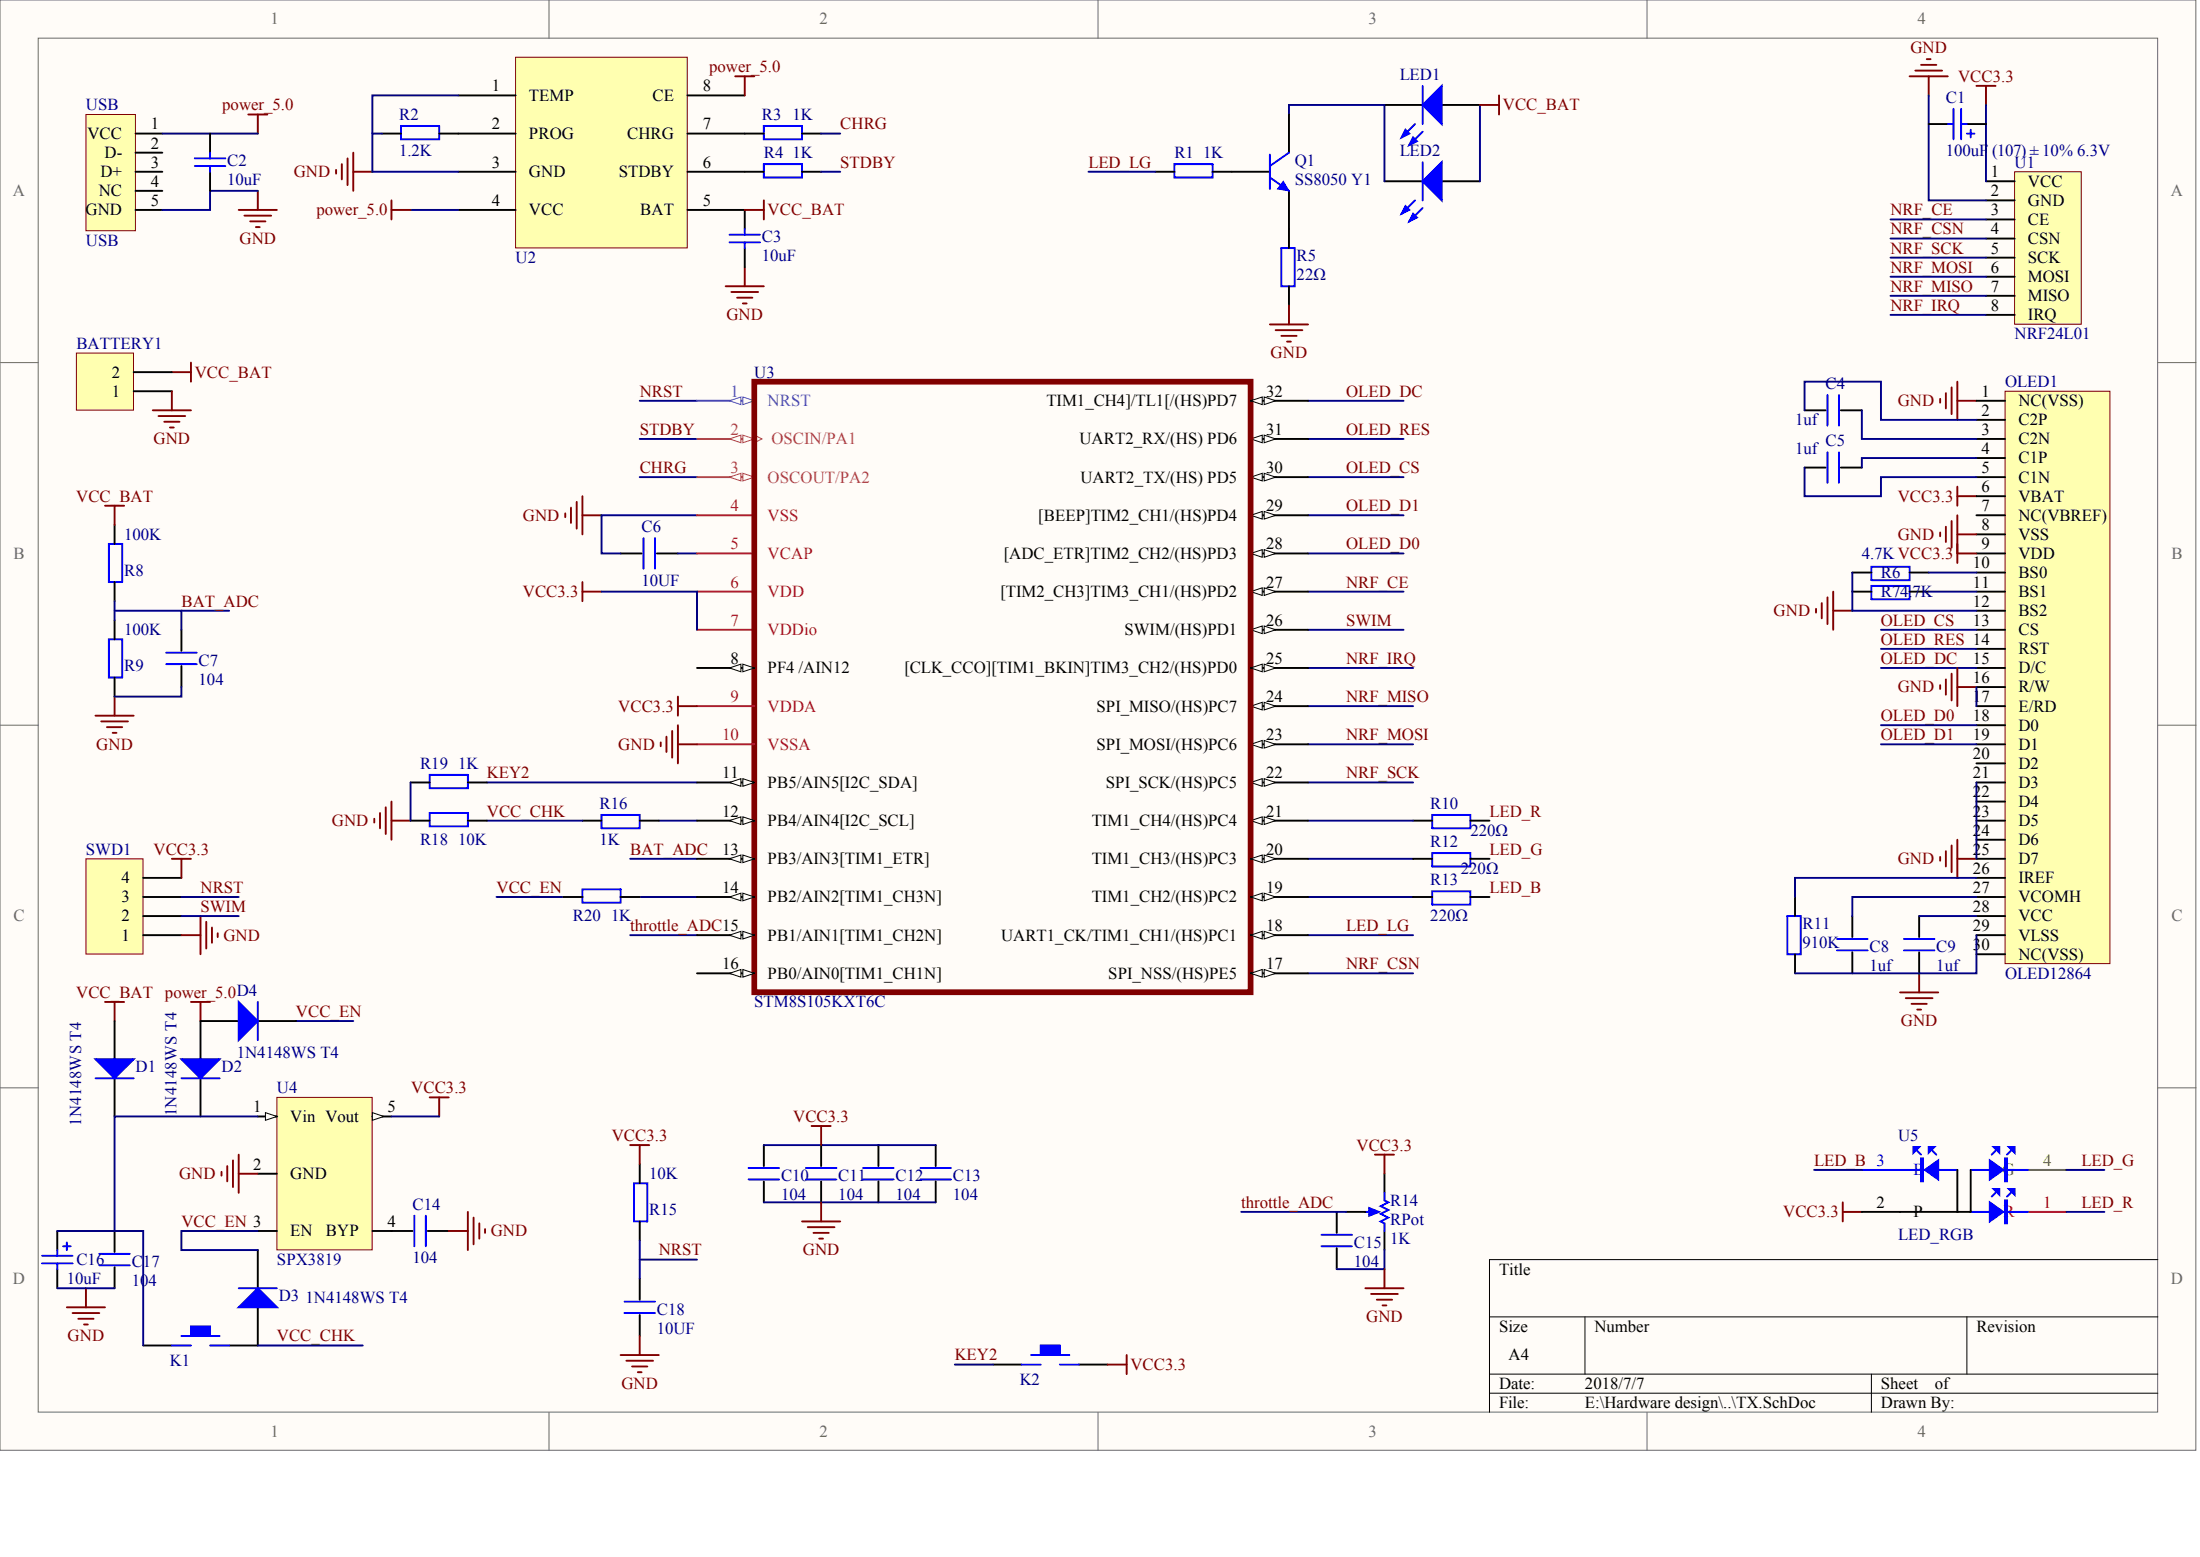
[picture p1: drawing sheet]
<svg xmlns="http://www.w3.org/2000/svg" width="840mm" height="594mm" viewBox="0 0 840 594" stroke-linecap="round" stroke-linejoin="round" font-family="sans-serif">
<g fill="#fffcf8" stroke="#696969" stroke-width=".38">
<path d="M0 0h838v553.4h-838z"/>
<path d="M14.6 14.6h808.8v524.2h-808.8z"/>
</g>
<path d="M209.5 0v14.6M419 0v14.6M628.6 0v14.6M0 138.4h14.6M823.5 138.4h14.6M0 276.7h14.6M823.5 276.7h14.6M0 415.1h14.6M823.5 415.1h14.6M209.5 538.9v14.5M419 538.9v14.5M628.6 538.9v14.5" fill="none" stroke="#696969" stroke-width=".38"/>
<path d="M823.5 480.6h-255.1v58.3M568.4 502.5h255.1M604.9 502.5v21.8M750.6 502.5v21.8M568.4 524.3h255.1M568.4 531.6h255.1M714.2 524.3v14.6" fill="none" stroke="#000" stroke-width=".38"/>
<path d="M768.9 65.5h25.4v58.2h-25.4z" fill="#ffffb0" stroke="#800000" stroke-width=".38"/>
<g fill="none" stroke="#000" stroke-width=".73">
<path d="M757.9 69.2h11M757.9 76.5h11M757.9 83.7h11M757.9 91h11M757.9 98.3h11M757.9 105.6h11M757.9 112.9h11M757.9 120.1h11M236.9 211.2h8M250.7 211.2h8M244.1 444.2v7.3M244.1 466v7.3"/>
<path d="M244.1 487.9v8M244.1 501.7v8"/>
</g>
<path d="M245.6 205.3v11.7M250 205.3v11.7M242 451.5h5.1v14.5h-5.1zM238.3 496.6h11.7M238.3 501h11.7" fill="none" stroke="#00f" stroke-width=".73"/>
<path d="M244.1 152.9h21.9M266 196.6h-36.4v14.6h7.3M258.7 211.2h7.3M244.1 473.3v14.6M244.1 480.6h21.9" fill="none" stroke="#000080" stroke-width=".73"/>
<g fill="none" stroke="#800000" stroke-width=".73">
<path d="M215.7 195.9v1.4M217.9 193.7v5.8M220.1 191.5v10.2M222.3 189.3v14.6M222.3 196.6h7.3M222.3 222.1v7.3M222.3 225.7h7.3M240.5 436.9h7.3M244.1 436.9v7.3M236.9 517h14.5M239 519.2h10.2M244.1 509.7v7.3"/>
<path d="M241.2 521.4h5.9M243.4 523.6h1.5"/>
</g>
<path d="M32.8 327.7h21.8v36.3h-21.8z" fill="#ffffb0" stroke="#800000" stroke-width=".38"/>
<path d="M539.3 313.1h7.3M561.2 313.1h7.2M54.7 335h14.5M54.7 356.8h14.5M54.7 349.5h14.5M54.7 342.3h14.5" fill="none" stroke="#000" stroke-width=".73"/>
<path d="M65.6 327.7h7.3M69.2 327.7v7.3M69.2 356.8h7.3M76.5 349.5v14.6M78.7 351.7v10.2M80.9 353.9v5.8M83.1 356.1v1.4M703.3 458.8v7.2M703.3 462.4h7.3" fill="none" stroke="#800000" stroke-width=".73"/>
<path d="M499.2 240.3h36.5M69.2 342.3h21.9M69.2 349.5h21.9" fill="none" stroke="#000080" stroke-width=".73"/>
<path d="M546.6 310.9h14.6v5.1h-14.6z" fill="none" stroke="#00f" stroke-width=".73"/>
<path d="M105.7 418.7h36.3v58.2h-36.3z" fill="#ffffb0" stroke="#800000" stroke-width=".38"/>
<path d="M98.4 426h7.3" fill="none" stroke="#000" stroke-width=".73"/>
<path d="M101.3 424.5l4.4 1.5-4.4 1.4z" fill="#fffcf8" stroke="#000" stroke-width=".38"/>
<path d="M142.1 426h7.3M98.4 447.8h7.3M98.4 469.7h7.3M142.1 469.7h7.3" fill="none" stroke="#000" stroke-width=".73"/>
<path d="M142.1 424.5l4.4 1.5-4.4 1.4z" fill="#fffcf8" stroke="#000" stroke-width=".38"/>
<path d="M72.9 138.4v7.2M65.6 142h7.3" fill="none" stroke="#800000" stroke-width=".73"/>
<path d="M29.2 134.7h21.7v21.8h-21.7z" fill="#ffffb0" stroke="#800000" stroke-width=".38"/>
<g fill="none" stroke="#000" stroke-width=".73">
<path d="M51 149.3h14.6M51 142h14.6M43.7 200.3v7.2M43.7 222.1v7.3M43.7 236.7v7.2M43.7 258.5v7.3M69.2 240.3v8M69.2 254.1v8M528.4 447.8v7.3M510.1 462.4v8M510.1 476.2v8M513.8 462.4h7.3"/>
<path d="M528.4 469.7v7.3M54.7 513.4h10.9M87.5 513.4h10.9"/>
</g>
<g fill="none" stroke="#800000" stroke-width=".73">
<path d="M728.8 29.1h14.6M731 26.9h10.2M733.2 24.8h5.8M735.3 22.6h1.5M736.1 29.1v7.3M754.3 32.8h7.3M757.9 32.8v7.2M58.3 156.6h14.6M60.5 158.7h10.2M65.6 149.3v7.3M740.4 152.2v1.4M742.6 150v5.8"/>
<path d="M744.8 147.8v10.2M747 145.6v14.6M747 152.9h7.3M62.7 160.9h5.8M64.9 163.1h1.4M40.1 193h7.3M43.7 193v7.3M747 185.7v7.3M747 189.3h7.3M36.4 273.1h14.6M38.6 275.3h10.2M40.8 277.4h5.8"/>
<path d="M43 279.6h1.5M43.7 265.8v7.3M164 418.7h7.3M167.6 418.7v7.3M84.5 447.1v1.5M86.7 444.9v5.9M88.9 442.7v10.2M91.1 440.6v14.5M91.1 447.8h7.3M524.7 440.6h7.3M528.4 440.6v7.2M521.1 491.5h14.6"/>
<path d="M523.3 493.7h10.2M525.5 495.9h5.8M527.6 498.1h1.5M528.4 484.2v7.3"/>
</g>
<g fill="none" stroke="#000080" stroke-width=".73">
<path d="M736.1 36.4v40.1h21.8M757.9 40v29.2M721.5 83.7h36.4M721.5 91h36.4M721.5 98.3h36.4M721.5 105.6h36.4M721.5 112.9h36.4M721.5 120.1h36.4M499.2 152.9h36.5M499.2 167.5h36.5M499.2 182h36.5M499.2 196.6h36.5"/>
<path d="M499.2 211.2h36.5M43.7 233h25.5v7.3M43.7 229.4v7.3M69.2 233h18.3M69.2 262.1v3.7h-25.5M499.2 269.4h40.1M499.2 284h40.1M499.2 298.6h40.1M499.2 313.1h40.1M240.5 327.7h25.5M499.2 327.7h40.1M240.5 356.8h25.5"/>
<path d="M499.2 342.3h40.1M499.2 371.4h40.1M473.7 462.4h40.1M528.4 477v7.2h-18.3"/>
</g>
<path d="M41.5 207.5h5.1v14.6h-5.1zM41.5 243.9h5.1v14.6h-5.1zM63.4 253.4h11.7M63.4 249h11.7M528.4 455.1v2.9l1.4 .8-2.9 1.4 2.9 1.5-2.9 1.4 2.9 1.5-2.9 1.4 1.5 .8v2.9M504.3 475.5h11.7M504.3 471.1h11.7M521.1 462.4h3.6M65.6 513.4h7.3M69.2 509.7h14.6M72.9 509.7v-3.6h7.3v3.6M80.2 513.4h7.3" fill="none" stroke="#00f" stroke-width=".73"/>
<path d="M72.9 506.1h7.2v3.6h-7.2z" fill="#00f" stroke="#00f" stroke-width=".38"/>
<path d="M522.5 460.9l3.7 1.5-3.7 1.5z" fill="#00f" stroke="#00f" stroke-width=".73"/>
<path d="M196.8 21.8h65.5v72.8h-65.5z" fill="#ffffb0" stroke="#800000" stroke-width=".38"/>
<g fill="none" stroke="#000" stroke-width=".73">
<path d="M174.9 36.4h21.9M262.4 36.4h21.8M145.8 51h7.2M167.6 51h29.2M262.4 51h29.1M306.1 51h7.3M528.4 40h14.5M550.2 40h14.6M174.9 65.5h21.9M262.4 65.5h29.1M306.1 65.5h7.3M440.9 65.5h7.3"/>
<path d="M462.8 65.5h7.3M528.4 69.2h14.5M550.2 69.2h14.6M174.9 80.1h21.9M262.4 80.1h21.8M491.9 87.4v7.3M491.9 109.2v7.3M291.5 436.9v8M313.4 436.9v8M335.2 436.9v8M357.1 436.9v8M291.5 450.8v8"/>
<path d="M313.4 450.8v8M335.2 450.8v8M357.1 450.8v8M43.7 469.7v8M149.4 469.7h8M163.2 469.7h8.1M43.7 483.5v8M379 520.7h10.9M411.8 520.7h10.9"/>
</g>
<g fill="none" stroke="#00f" stroke-width=".73">
<path d="M542.9 32.8v14.5M153 48.1h14.6v5.1h-14.6zM291.5 48.1h14.6v5.1h-14.6zM540 47.3l-5.1 5.1M542.9 50.2l-5.1 5.1M291.5 62.6h14.6v5.1h-14.6zM448.2 62.6h14.6v5.1h-14.6zM540 76.5l-5.1 5.1M542.9 61.9v14.6M542.9 79.4l-5.1 5.1M489 94.7h5.1v14.5h-5.1zM285.7 450h11.6"/>
<path d="M285.7 445.7h11.6M307.5 450h11.7M307.5 445.7h11.7M329.4 450h11.7M329.4 445.7h11.7M351.3 450h11.6M351.3 445.7h11.6M37.9 478.4h11.7M158.1 463.9v11.6M162.5 463.9v11.6M37.9 482.8h11.7M393.5 517h14.6"/>
<path d="M397.2 517v-3.6h7.3v3.6M389.9 520.7h7.3M404.5 520.7h7.3"/>
</g>
<g fill="none" stroke="#000080" stroke-width=".73">
<path d="M174.9 36.4h-32.8v14.6M145.8 51h-3.7v14.5h32.8M313.4 51h7.3M491.9 43.7v-3.7h36.5v29.2M564.8 40v29.2M313.4 65.5h7.3M415.4 65.5h25.5M156.7 80.1h18.2M244.1 167.5h21.9M244.1 182h21.9M499.2 225.7h36.5M499.2 254.9h40.1"/>
<path d="M185.8 298.6h80.2M251.4 313.1h14.6M499.2 356.8h40.1M149.4 426h18.2M291.5 436.9h65.6M291.5 458.8h65.6M364.4 520.7h14.6"/>
</g>
<g fill="none" stroke="#800000" stroke-width=".73">
<path d="M280.6 29.1h7.3M284.2 29.1v7.3M572.1 36.4v7.3M94.7 43.7h7.3M98.4 43.7v7.3M134.8 58.3v14.5M564.8 40h7.3M98.4 72.8v7.3M128.3 64.8v1.5M130.5 62.6v5.8M132.6 60.4v10.2M134.8 65.5h7.3"/>
<path d="M149.4 76.5v7.2M91.1 80.1h14.6M93.3 82.3h10.2M95.5 84.5h5.8M97.7 86.7h1.4M149.4 80.1h7.3M276.9 109.2h14.6M279.1 111.4h10.2M281.3 113.6h5.8M283.5 115.8h1.5M284.2 101.9v7.3M491.9 116.5v7.3"/>
<path d="M484.6 123.8h14.6M486.8 126h10.2M489 128.2h5.8M491.2 130.3h1.5M309.7 429.6h7.3M313.4 429.6v7.3M313.4 458.8v7.2M171.3 469.7h7.3M178.6 462.4v14.6M180.7 464.6v10.2M182.9 466.8v5.8M185.1 469v1.4"/>
<path d="M306.1 466h14.6M308.3 468.2h10.2M310.5 470.4h5.8M312.6 472.6h1.5M25.5 498.8h14.6M32.8 491.5v7.3M27.7 501h10.2M29.9 503.2h5.8M32.1 505.4h1.4"/>
</g>
<path d="M397.2 513.4h7.2v3.5h-7.2z" fill="#00f" stroke="#00f" stroke-width=".38"/>
<g fill="#00f" stroke="#00f" stroke-width=".73">
<path d="M542.9 40l7.3-7.2v14.5z"/>
<path d="M536.4 49.5l1.4 1.5-2.9 1.4z"/>
<path d="M539.3 52.4l1.5 1.5-3 1.4z"/>
<path d="M542.9 69.2l7.3-7.3v14.6z"/>
<path d="M536.4 78.6l1.4 1.5-2.9 1.5z"/>
<path d="M539.3 81.6l1.5 1.4-3 1.5z"/>
</g>
<path d="M765.2 149.3h40v218.4h-40z" fill="#ffffb0" stroke="#800000" stroke-width=".38"/>
<g fill="none" stroke="#000" stroke-width=".73">
<path d="M688.7 156.6h8M702.5 156.6h8.1M754.3 152.9h10.9M688.7 178.4h8M702.5 178.4h8.1M754.3 160.2h10.9M754.3 167.5h10.9M754.3 174.8h10.9M754.3 182h10.9M754.3 189.3h10.9M754.3 196.6h10.9M706.9 218.5h7.3"/>
<path d="M728.8 218.5h7.3M754.3 203.9h10.9M754.3 211.2h10.9M754.3 218.5h10.9M706.9 225.7h7.3M728.8 225.7h7.3M754.3 225.7h10.9M754.3 233h10.9M754.3 240.3h10.9M754.3 247.6h10.9M754.3 254.9h10.9M754.3 262.1h10.9"/>
<path d="M754.3 269.4h10.9M754.3 276.7h10.9M754.3 284h10.9M754.3 291.3h10.9M754.3 298.6h10.9M754.3 305.8h10.9M754.3 313.1h10.9M539.3 327.7h7.3M561.2 327.7h7.2M754.3 320.4h10.9M754.3 327.7h10.9M754.3 335h10.9"/>
<path d="M539.3 342.3h7.3M561.2 342.3h7.2M685.1 342.3v7.2M706.9 349.5v8M732.4 349.5v8M754.3 342.3h10.9M754.3 349.5h10.9M754.3 356.8h10.9M685.1 364.1v7.3M706.9 363.4v8M732.4 363.4v8M754.3 364.1h10.9"/>
<path d="M76.5 389.6v14.5M76.5 411.4v14.6M747 446.4v16M752.1 446.4v16h-41.5"/>
</g>
<g fill="none" stroke="#00f" stroke-width=".73">
<path d="M697.4 150.7v11.7M701.8 150.7v11.7M697.4 172.6v11.6M701.8 172.6v11.6M714.2 216.3h14.6v5.1h-14.6zM714.2 223.6h14.6v5.1h-14.6zM546.6 325.5h14.6v5.1h-14.6zM546.6 340.1h14.6v5.1h-14.6zM682.1 349.5h5.1v14.6h-5.1zM701.1 358.3h11.6M726.6 358.3h11.7M701.1 362.6h11.6"/>
<path d="M726.6 362.6h11.7M69.2 411.4h14.6M731.7 439.1l1.5 1.5M737.5 439.1l1.5 1.5M761.6 439.1l-1.5 1.5M767.4 439.1l-1.5 1.5M710.6 446.4h36.4M752.1 446.4h21.9M761.6 455.1l-1.5 1.5M767.4 455.1l-1.5 1.5M752.1 462.4h21.9"/>
</g>
<g fill="none" stroke="#000080" stroke-width=".73">
<path d="M688.7 156.6v-11h29.1v14.6h36.5M710.6 156.6v10.9h43.7M688.7 178.4v10.9h29.1v-7.3h36.5M754.3 174.8h-43.7v3.6M706.9 218.5v14.5h47.4M736.1 218.5h18.2M736.1 225.7h18.2M717.8 240.3h36.5M717.8 247.6h36.5M717.8 254.9h36.5M717.8 276.7h36.5M754.3 262.1v7.3"/>
<path d="M717.8 284h36.5M754.3 298.6v29.1M754.3 335h-69.2v7.3M732.4 349.5h21.9M754.3 342.3h-47.4v7.2M754.3 356.8v14.6h-69.2M692.3 446.4h18.3M788.5 446.4h14.6M788.5 462.4h14.6"/>
</g>
<g fill="none" stroke="#800000" stroke-width=".73">
<path d="M744.8 198.8v10.2M747 196.6v18.2M740.4 203.2v1.4M742.6 201v5.8M747 211.2h7.3M747 203.9h7.3M693.1 232.3v1.4M695.3 230.1v5.8M697.4 227.9v10.2M699.6 225.7v14.6M699.6 233h7.3M742.6 259.2v5.9"/>
<path d="M744.8 257.1v10.1M747 254.9v14.5M740.4 261.4v1.5M747 262.1h7.3M740.4 327v1.4M742.6 324.8v5.8M744.8 322.6v10.2M747 320.4v14.6M747 327.7h7.3M725.1 378.7h14.6M732.4 371.4v7.3M727.3 380.8h10.2"/>
<path d="M729.5 383h5.8M731.7 385.2h1.5"/>
</g>
<path d="M774 462.4h14.5" fill="none" stroke="#f00" stroke-width=".73"/>
<path d="M774 446.4h14.5" fill="none" stroke="#0f0" stroke-width=".73"/>
<g fill="#00f" stroke="#00f" stroke-width=".73">
<path d="M734.6 446.4l5.1-3.7v7.3z"/>
<path d="M730.2 437.6h2.2l-2.2 2.2z"/>
<path d="M736.1 437.6h2.2l-2.2 2.2z"/>
<path d="M759.4 442.7l5.1 3.7-5.1 3.6z"/>
<path d="M766.7 437.6h2.2v2.2z"/>
<path d="M760.8 437.6h2.2v2.2z"/>
<path d="M759.4 458.8l5.1 3.6-5.1 3.6z"/>
<path d="M766.7 453.7h2.2v2.1z"/>
<path d="M760.8 453.7h2.2v2.1z"/>
<path d="M69.2 404.1h14.6l-7.3 7.3z"/>
<path d="M733.2 442h.7v8.8h-.7z" fill-rule="evenodd"/>
<path d="M765.2 442h.7v8.8h-.7z" fill-rule="evenodd"/>
<path d="M765.2 458h.7v8.8h-.7z" fill-rule="evenodd"/>
</g>
<path d="M32.8 43.7h18.9v44.3h-18.9z" fill="#ffffb0" stroke="#800000" stroke-width=".38"/>
<g fill="none" stroke="#000" stroke-width=".73">
<path d="M51.7 51h10.2M51.7 58.3h10.2M80.2 51v7.3M491.9 43.7v14.6M736.1 47.3h7.3M750.6 47.3h7.3M51.7 65.5h10.2M51.7 72.8h10.2M80.2 65.5v7.3M470.1 65.5h14.5M491.9 72.8v14.6M51.7 80.1h10.2"/>
<path d="M284.2 80.1v7.3M284.2 94.7v7.2M477.4 196.6h21.8M156.7 298.6h7.3M178.6 298.6h7.2M156.7 313.1h7.3M178.6 313.1h7.2M222.3 313.1h7.3M244.1 313.1h7.3M215 342.3h7.3M236.9 342.3h7.2M43.7 389.6v14.5"/>
<path d="M76.5 389.6h14.6M98.4 389.6h14.6M43.7 411.4v14.6M21.9 469.7v7.3M98.4 477v14.5M21.9 484.2v7.3M98.4 498.8v14.6"/>
</g>
<path d="M61.9 51h36.5M98.4 72.8h-18.2v7.3h-18.3M156.7 298.6v14.5M185.8 313.1h36.5M189.5 342.3h25.5M244.1 342.3h21.9M113 389.6h21.8M98.4 426h-54.7v43.7h-21.8M43.7 469.7h11v43.7M98.4 469.7h-29.2v7.3h29.2M21.9 491.5h21.8M98.4 513.4h40.1" fill="none" stroke="#000080" stroke-width=".73"/>
<g fill="none" stroke="#800000" stroke-width=".73">
<path d="M291.5 76.5v7.2M284.2 80.1h7.3M142.8 312.4v1.5M145 310.2v5.8M147.2 308v10.2M149.4 305.8v14.6M149.4 313.1h7.3M40.1 382.3h7.3M43.7 382.3v7.3M72.9 382.3h7.3M76.5 382.3v7.3M430 517v7.3"/>
<path d="M422.7 520.7h7.3"/>
</g>
<g fill="#00f" stroke="#00f" stroke-width=".73">
<path d="M36.4 404.1h14.6l-7.3 7.3z"/>
<path d="M91.1 498.8l7.3-7.3 7.3 7.3z"/>
<path d="M91.1 382.3l7.3 7.3-7.3 7.3z"/>
</g>
<g fill="none" stroke="#00f" stroke-width=".73">
<path d="M80.2 58.3v2.1M484.6 59v13.1M491.9 58.3l-7.3 5M743.4 47.3h2.1M745.5 41.5v11.7M748.5 41.5v11.7M748.5 47.3h2.1M750.6 51h3M752.1 49.5v2.9M74.3 60.4h11.7M74.3 63.3h11.7M80.2 63.3v2.2"/>
<path d="M484.6 67.7l7.3 5.1M278.4 89.6h11.7M278.4 92.5h11.7M284.2 87.4v2.2M284.2 92.5v2.2M164 295.6h14.6v5.1h-14.6zM164 310.2h14.6v5.1h-14.6zM229.6 310.9h14.5v5.1h-14.5zM222.3 339.3h14.6v5.1h-14.6zM98.4 382.3v14.6M36.4 411.4h14.6M16 479.2h11.7"/>
<path d="M21.9 477v2.2M24 475.5h3M25.5 474.1v2.9M16 482.1h11.7M21.9 482.1v2.1M91.1 491.5h14.6"/>
</g>
<path d="M489.7 69.2l2.2 3.6-4.3-.7z" fill="#00f" stroke="#00f" stroke-width=".38"/>
<g fill="#fffcf8" stroke="#000" stroke-width=".38">
<path d="M477.4 196.6l4.3-1.4v2.9z"/>
<path d="M482.5 195.2l4.3 1.4-4.3 1.5z"/>
</g>
<path d="M477.4 182h21.8" fill="none" stroke="#000" stroke-width=".73"/>
<g fill="#fffcf8" stroke="#000" stroke-width=".38">
<path d="M477.4 182l4.3-1.4v2.9z"/>
<path d="M482.5 180.6l4.3 1.4-4.3 1.5z"/>
</g>
<path d="M477.4 167.5h21.8" fill="none" stroke="#000" stroke-width=".73"/>
<g fill="#fffcf8" stroke="#000" stroke-width=".38">
<path d="M477.4 167.5l4.3-1.5v2.9z"/>
<path d="M482.5 166l4.3 1.5-4.3 1.4z"/>
</g>
<path d="M266 152.9h21.9" fill="none" stroke="#009cca" stroke-width=".73"/>
<g fill="#fffcf8" stroke="#009cca" stroke-width=".38">
<path d="M283.5 151.5l4.4 1.4-4.4 1.5z"/>
<path d="M278.4 152.9l4.4-1.4v2.9z"/>
</g>
<path d="M266 167.5h21.9" fill="none" stroke="#c5008e" stroke-width=".73"/>
<path d="M287.9 166l2.9 1.5-2.9 1.4" fill="none" stroke="#c5008e" stroke-width=".38"/>
<g fill="#fffcf8" stroke="#c5008e" stroke-width=".38">
<path d="M283.5 166l4.4 1.5-4.4 1.4z"/>
<path d="M278.4 167.5l4.4-1.5v2.9z"/>
</g>
<path d="M266 182h21.9" fill="none" stroke="#c5008e" stroke-width=".73"/>
<g fill="#fffcf8" stroke="#c5008e" stroke-width=".38">
<path d="M283.5 180.6l4.4 1.4-4.4 1.5z"/>
<path d="M278.4 182l4.4-1.4v2.9z"/>
</g>
<path d="M266 196.6h21.9M266 211.2h21.9M266 225.7h21.9M266 240.3h21.9" fill="none" stroke="#ee0e22" stroke-width=".73"/>
<path d="M477.4 211.2h21.8" fill="none" stroke="#000" stroke-width=".73"/>
<g fill="#fffcf8" stroke="#000" stroke-width=".38">
<path d="M477.4 211.2l4.3-1.5v2.9z"/>
<path d="M482.5 209.7l4.3 1.5-4.3 1.4z"/>
</g>
<path d="M477.4 225.7h21.8" fill="none" stroke="#000" stroke-width=".73"/>
<g fill="#fffcf8" stroke="#000" stroke-width=".38">
<path d="M477.4 225.7l4.3-1.4v2.9z"/>
<path d="M482.5 224.3l4.3 1.4-4.3 1.5z"/>
</g>
<path d="M477.4 240.3h21.8" fill="none" stroke="#000" stroke-width=".73"/>
<g fill="#fffcf8" stroke="#000" stroke-width=".38">
<path d="M477.4 240.3l4.3-1.5v3z"/>
<path d="M482.5 238.8l4.3 1.5-4.3 1.5z"/>
</g>
<path d="M477.4 269.4h21.8" fill="none" stroke="#000" stroke-width=".73"/>
<g fill="#fffcf8" stroke="#000" stroke-width=".38">
<path d="M477.4 269.4l4.3-1.4v2.9z"/>
<path d="M482.5 268l4.3 1.4-4.3 1.5z"/>
</g>
<path d="M477.4 284h21.8" fill="none" stroke="#000" stroke-width=".73"/>
<g fill="#fffcf8" stroke="#000" stroke-width=".38">
<path d="M477.4 284l4.3-1.5v3z"/>
<path d="M482.5 282.5l4.3 1.5-4.3 1.5z"/>
</g>
<path d="M477.4 298.6h21.8" fill="none" stroke="#000" stroke-width=".73"/>
<g fill="#fffcf8" stroke="#000" stroke-width=".38">
<path d="M477.4 298.6l4.3-1.5v2.9z"/>
<path d="M482.5 297.1l4.3 1.5-4.3 1.4z"/>
</g>
<path d="M477.4 313.1h21.8" fill="none" stroke="#000" stroke-width=".73"/>
<g fill="#fffcf8" stroke="#000" stroke-width=".38">
<path d="M477.4 313.1l4.3-1.4v2.9z"/>
<path d="M482.5 311.7l4.3 1.4-4.3 1.5z"/>
</g>
<path d="M287.9 145.6h189.4v233h-189.4z" fill="none" stroke="#800000" stroke-width="2.2"/>
<path d="M266 254.9h21.9" fill="none" stroke="#000" stroke-width=".73"/>
<g fill="#fffcf8" stroke="#000" stroke-width=".38">
<path d="M283.5 253.4l4.4 1.5-4.4 1.4z"/>
<path d="M278.4 254.9l4.4-1.5v2.9z"/>
</g>
<path d="M266 269.4h21.9M266 284h21.9" fill="none" stroke="#ee0e22" stroke-width=".73"/>
<path d="M266 298.6h21.9" fill="none" stroke="#000" stroke-width=".73"/>
<g fill="#fffcf8" stroke="#000" stroke-width=".38">
<path d="M283.5 297.1l4.4 1.5-4.4 1.4z"/>
<path d="M278.4 298.6l4.4-1.5v2.9z"/>
</g>
<path d="M266 313.1h21.9" fill="none" stroke="#000" stroke-width=".73"/>
<g fill="#fffcf8" stroke="#000" stroke-width=".38">
<path d="M283.5 311.7l4.4 1.4-4.4 1.5z"/>
<path d="M278.4 313.1l4.4-1.4v2.9z"/>
</g>
<path d="M266 327.7h21.9" fill="none" stroke="#000" stroke-width=".73"/>
<g fill="#fffcf8" stroke="#000" stroke-width=".38">
<path d="M283.5 326.2l4.4 1.5-4.4 1.4z"/>
<path d="M278.4 327.7l4.4-1.5v2.9z"/>
</g>
<path d="M266 342.3h21.9" fill="none" stroke="#000" stroke-width=".73"/>
<g fill="#fffcf8" stroke="#000" stroke-width=".38">
<path d="M283.5 340.8l4.4 1.5-4.4 1.4z"/>
<path d="M278.4 342.3l4.4-1.5v2.9z"/>
</g>
<path d="M266 356.8h21.9" fill="none" stroke="#000" stroke-width=".73"/>
<g fill="#fffcf8" stroke="#000" stroke-width=".38">
<path d="M283.5 355.4l4.4 1.4-4.4 1.5z"/>
<path d="M278.4 356.8l4.4-1.4v2.9z"/>
</g>
<path d="M266 371.4h21.9" fill="none" stroke="#000" stroke-width=".73"/>
<g fill="#fffcf8" stroke="#000" stroke-width=".38">
<path d="M283.5 369.9l4.4 1.5-4.4 1.4z"/>
<path d="M278.4 371.4l4.4-1.5v2.9z"/>
</g>
<path d="M477.4 371.4h21.8" fill="none" stroke="#000" stroke-width=".73"/>
<g fill="#fffcf8" stroke="#000" stroke-width=".38">
<path d="M477.4 371.4l4.3-1.5v2.9z"/>
<path d="M482.5 369.9l4.3 1.5-4.3 1.4z"/>
</g>
<path d="M477.4 356.8h21.8" fill="none" stroke="#000" stroke-width=".73"/>
<g fill="#fffcf8" stroke="#000" stroke-width=".38">
<path d="M477.4 356.8l4.3-1.4v2.9z"/>
<path d="M482.5 355.4l4.3 1.4-4.3 1.5z"/>
</g>
<path d="M477.4 342.3h21.8" fill="none" stroke="#000" stroke-width=".73"/>
<g fill="#fffcf8" stroke="#000" stroke-width=".38">
<path d="M477.4 342.3l4.3-1.5v2.9z"/>
<path d="M482.5 340.8l4.3 1.5-4.3 1.4z"/>
</g>
<path d="M477.4 327.7h21.8" fill="none" stroke="#000" stroke-width=".73"/>
<g fill="#fffcf8" stroke="#000" stroke-width=".38">
<path d="M477.4 327.7l4.3-1.5v2.9z"/>
<path d="M482.5 326.2l4.3 1.5-4.3 1.4z"/>
</g>
<path d="M477.4 254.9h21.8" fill="none" stroke="#000" stroke-width=".73"/>
<g fill="#fffcf8" stroke="#000" stroke-width=".38">
<path d="M477.4 254.9l4.3-1.5v2.9z"/>
<path d="M482.5 253.4l4.3 1.5-4.3 1.4z"/>
</g>
<path d="M477.4 152.9h21.8" fill="none" stroke="#000" stroke-width=".73"/>
<g fill="#fffcf8" stroke="#000" stroke-width=".38">
<path d="M477.4 152.9l4.3-1.4v2.9z"/>
<path d="M482.5 151.5l4.3 1.4-4.3 1.5z"/>
</g>
<path d="M229.6 225.7h36.4v14.6" fill="none" stroke="#000080" stroke-width=".73"/>
<path d="M256.5 278.9v10.2M258.7 265.8v7.3M258.7 276.7v14.6M258.7 269.4h7.3M252.2 283.3v1.4M254.3 281.1v5.8M258.7 284h7.3" fill="none" stroke="#800000" stroke-width=".73"/>
<g font-size="6.4" fill="#696969">
<text x="103.2" y="9.3">1</text>
<text x="312.7" y="9.3">2</text>
<text x="522.2" y="9.3">3</text>
<text x="731.8" y="9.3">4</text>
<text x="5" y="74.9">A</text>
<text x="828.5" y="74.9">A</text>
<text x="5.2" y="213.2">B</text>
<text x="828.7" y="213.2">B</text>
<text x="5.2" y="351.6">C</text>
<text x="828.7" y="351.6">C</text>
<text x="5" y="490">D</text>
<text x="828.5" y="490">D</text>
<text x="103.2" y="548.2">1</text>
<text x="312.7" y="548.2">2</text>
<text x="522.2" y="548.2">3</text>
<text x="731.8" y="548.2">4</text>
</g>
<g font-size="6.4" fill="#800000">
<text x="729.1" y="20.3">GND</text>
<text x="270.7" y="27.6">power_5.0</text>
<text x="747.3" y="31.2">VCC3.3</text>
<text x="84.8" y="42.1">power_5.0</text>
<text x="573.6" y="42.1">VCC_BAT</text>
<text x="320.7" y="49.4">CHRG</text>
<text x="320.7" y="64">STDBY</text>
<text x="415.4" y="64">LED_LG</text>
<text x="112.1" y="67.6">GND</text>
<text x="120.8" y="82.2">power_5.0</text>
<text x="293" y="82.2">VCC_BAT</text>
<text x="721.5" y="82.2">NRF_CE</text>
<text x="721.5" y="89.4">NRF_CSN</text>
<text x="91.4" y="93.1">GND</text>
<text x="721.5" y="96.7">NRF_SCK</text>
<text x="721.5" y="104">NRF_MOSI</text>
<text x="721.5" y="111.3">NRF_MISO</text>
<text x="721.5" y="118.6">NRF_IRQ</text>
<text x="277.2" y="122.2">GND</text>
<text x="484.9" y="136.8">GND</text>
<text x="74.3" y="144.1">VCC_BAT</text>
<text x="244.1" y="151.3">NRST</text>
<text x="513.8" y="151.3">OLED_DC</text>
<text x="724.3" y="155">GND</text>
<text x="244.1" y="165.9">STDBY</text>
<text x="513.8" y="165.9">OLED_RES</text>
<text x="58.6" y="169.6">GND</text>
<text x="244.1" y="180.5">CHRG</text>
<text x="513.8" y="180.5">OLED_CS</text>
<text x="29.1" y="191.4">VCC_BAT</text>
<text x="724.3" y="191.4">VCC3.3</text>
<text x="513.8" y="195">OLED_D1</text>
<text x="199.5" y="198.7">GND</text>
<text x="513.8" y="209.6">OLED_D0</text>
<text x="724.3" y="206">GND</text>
<text x="199.5" y="227.8">VCC3.3</text>
<text x="513.8" y="224.2">NRF_CE</text>
<text x="69.2" y="231.4">BAT_ADC</text>
<text x="513.8" y="238.7">SWIM</text>
<text x="676.9" y="235.1">GND</text>
<text x="717.8" y="238.7">OLED_CS</text>
<text x="717.8" y="246">OLED_RES 14</text>
<text x="513.8" y="253.3">NRF_IRQ</text>
<text x="717.8" y="253.3">OLED_DC</text>
<text x="513.8" y="267.9">NRF_MISO</text>
<text x="724.3" y="264.2">GND</text>
<text x="236" y="271.5">VCC3.3</text>
<text x="717.8" y="275.1">OLED_D0</text>
<text x="36.7" y="286.1">GND</text>
<text x="236" y="286.1">GND</text>
<text x="513.8" y="282.4">NRF_MOSI</text>
<text x="717.8" y="282.4">OLED_D1</text>
<text x="185.8" y="297">KEY2</text>
<text x="513.8" y="297">NRF_SCK</text>
<text x="185.8" y="311.5">VCC_CHK</text>
<text x="568.4" y="311.5">LED_R</text>
<text x="126.7" y="315.2">GND</text>
<text x="58.6" y="326.1">VCC3.3</text>
<text x="240.5" y="326.1">BAT_ADC</text>
<text x="568.4" y="326.1">LED_G</text>
<text x="724.3" y="329.8">GND</text>
<text x="76.5" y="340.7">NRST</text>
<text x="189.5" y="340.7">VCC_EN</text>
<text x="568.4" y="340.7">LED_B</text>
<text x="76.5" y="348">SWIM</text>
<text x="85.3" y="358.9">GND</text>
<text x="240.5" y="355.2">throttle_ADC15</text>
<text x="513.8" y="355.2">LED_LG</text>
<text x="513.8" y="369.8">NRF_CSN</text>
<text x="29.1" y="380.7">VCC_BAT</text>
<text x="63" y="380.7">power_5.0D4</text>
<text x="113" y="388">VCC_EN</text>
<text x="725.4" y="391.7">GND</text>
<text x="157" y="417.1">VCC3.3</text>
<text x="302.7" y="428.1">VCC3.3</text>
<text x="233.5" y="435.3">VCC3.3</text>
<text x="517.7" y="439">VCC3.3</text>
<text x="68.4" y="449.9">GND</text>
<text x="692.3" y="444.8">LED_B 3</text>
<text x="794.4" y="444.8">LED_G</text>
<text x="473.7" y="460.8">throttle_ADC</text>
<text x="794.4" y="460.8">LED_R</text>
<text x="680.5" y="464.5">VCC3.3</text>
<text x="69.2" y="468.1">VCC_EN 3</text>
<text x="187.3" y="471.8">GND</text>
<text x="251.4" y="479">NRST</text>
<text x="306.4" y="479">GND</text>
<text x="521.4" y="504.5">GND</text>
<text x="25.8" y="511.8">GND</text>
<text x="105.7" y="511.8">VCC_CHK</text>
<text x="364.4" y="519.1">KEY2</text>
<text x="431.4" y="522.7">VCC3.3</text>
<text x="237.1" y="530">GND</text>
</g>
<g font-size="6.4">
<text x="187.7" y="34.8">1</text>
<text x="268.2" y="34.8">8</text>
<text x="201.9" y="38.5">TEMP</text>
<text x="249" y="38.5">CE</text>
<text x="33.4" y="53">VCC</text>
<text x="57.6" y="49.4">1</text>
<text x="187.7" y="49.4">2</text>
<text x="201.9" y="53">PROG</text>
<text x="239.3" y="53">CHRG</text>
<text x="268.2" y="49.4">7</text>
<text x="57.6" y="56.7">2</text>
<text x="39.9" y="60.3">D-</text>
<text x="57.6" y="64">3</text>
<text x="187.7" y="64">3</text>
<text x="268.2" y="64">6</text>
<text x="38.3" y="67.6">D+</text>
<text x="57.6" y="71.2">4</text>
<text x="201.9" y="67.6">GND</text>
<text x="236.1" y="67.6">STDBY</text>
<text x="759.8" y="67.6">1</text>
<text x="774" y="71.2">VCC</text>
<text x="37.7" y="74.9">NC</text>
<text x="759.8" y="74.9">2</text>
<text x="32.6" y="82.2">GND</text>
<text x="57.6" y="78.5">5</text>
<text x="187.7" y="78.5">4</text>
<text x="201.9" y="82.2">VCC</text>
<text x="244.4" y="82.2">BAT</text>
<text x="268.2" y="78.5">5</text>
<text x="759.8" y="82.2">3</text>
<text x="774" y="78.5">GND</text>
<text x="759.8" y="89.4">4</text>
<text x="774" y="85.8">CE</text>
<text x="774" y="93.1">CSN</text>
<text x="759.8" y="96.7">5</text>
<text x="774" y="100.4">SCK</text>
<text x="759.8" y="104">6</text>
<text x="774" y="107.7">MOSI</text>
<text x="759.8" y="111.3">7</text>
<text x="759.8" y="118.6">8</text>
<text x="774" y="114.9">MISO</text>
<text x="774" y="122.2">IRQ</text>
<text x="42.7" y="144.1">2</text>
<text x="42.7" y="151.3">1</text>
<text x="399.4" y="155">TIM1_CH4]/TL1[/(HS)PD7</text>
<text x="483.2" y="151.3">32</text>
<text x="756.2" y="151.3">1</text>
<text x="770.3" y="155">NC(VSS)</text>
<text x="756.2" y="158.6">2</text>
<text x="483.2" y="165.9">31</text>
<text x="756.2" y="165.9">3</text>
<text x="770.3" y="162.3">C2P</text>
<text x="412" y="169.6">UART2_RX/(HS) PD6</text>
<text x="756.2" y="173.2">4</text>
<text x="770.3" y="169.6">C2N</text>
<text x="770.3" y="176.8">C1P</text>
<text x="412.3" y="184.1">UART2_TX/(HS) PD5</text>
<text x="483.2" y="180.5">30</text>
<text x="756.2" y="180.5">5</text>
<text x="770.3" y="184.1">C1N</text>
<text x="756.2" y="187.8">6</text>
<text x="770.3" y="191.4">VBAT</text>
<text x="483.2" y="195">29</text>
<text x="756.2" y="195">7</text>
<text x="396.2" y="198.7">[BEEP]TIM2_CH1/(HS)PD4</text>
<text x="756.2" y="202.3">8</text>
<text x="770.3" y="198.7">NC(VBREF)</text>
<text x="483.2" y="209.6">28</text>
<text x="756.2" y="209.6">9</text>
<text x="770.3" y="206">VSS</text>
<text x="383" y="213.2">[ADC_ETR]TIM2_CH2/(HS)PD3</text>
<text x="770.3" y="213.2">VDD</text>
<text x="753" y="216.9">10</text>
<text x="770.3" y="220.5">BS0</text>
<text x="381.8" y="227.8">[TIM2_CH3]TIM3_CH1/(HS)PD2</text>
<text x="483.2" y="224.2">27</text>
<text x="753" y="224.2">11</text>
<text x="770.3" y="227.8">BS1</text>
<text x="753" y="231.4">12</text>
<text x="483.2" y="238.7">26</text>
<text x="753" y="238.7">13</text>
<text x="770.3" y="235.1">BS2</text>
<text x="429.2" y="242.4">SWIM/(HS)PD1</text>
<text x="770.3" y="242.4">CS</text>
<text x="770.3" y="249.7">RST</text>
<text x="278.8" y="253.3">8</text>
<text x="293" y="256.9">PF4 /AIN12</text>
<text x="345.2" y="256.9">[CLK_CCO][TIM1_BKIN]TIM3_CH2/(HS)PD0</text>
<text x="483.2" y="253.3">25</text>
<text x="753" y="253.3">15</text>
<text x="770.3" y="256.9">D/C</text>
<text x="753" y="260.6">16</text>
<text x="483.2" y="267.9">24</text>
<text x="753" y="267.9">17</text>
<text x="770.3" y="264.2">R/W</text>
<text x="418.5" y="271.5">SPI_MISO/(HS)PC7</text>
<text x="753" y="275.1">18</text>
<text x="770.3" y="271.5">E/RD</text>
<text x="770.3" y="278.8">D0</text>
<text x="418.5" y="286.1">SPI_MOSI/(HS)PC6</text>
<text x="483.2" y="282.4">23</text>
<text x="753" y="282.4">19</text>
<text x="770.3" y="286.1">D1</text>
<text x="753" y="289.7">20</text>
<text x="770.3" y="293.3">D2</text>
<text x="275.6" y="297">11</text>
<text x="483.2" y="297">22</text>
<text x="753" y="297">21</text>
<text x="293" y="300.6">PB5/AIN5[I2C_SDA]</text>
<text x="422" y="300.6">SPI_SCK/(HS)PC5</text>
<text x="753" y="304.3">22</text>
<text x="770.3" y="300.6">D3</text>
<text x="275.6" y="311.5">12</text>
<text x="483.2" y="311.5">21</text>
<text x="753" y="311.5">23</text>
<text x="770.3" y="307.9">D4</text>
<text x="293" y="315.2">PB4/AIN4[I2C_SCL]</text>
<text x="416.6" y="315.2">TIM1_CH4/(HS)PC4</text>
<text x="770.3" y="315.2">D5</text>
<text x="753" y="318.8">24</text>
<text x="770.3" y="322.5">D6</text>
<text x="275.6" y="326.1">13</text>
<text x="293" y="329.8">PB3/AIN3[TIM1_ETR]</text>
<text x="416.6" y="329.8">TIM1_CH3/(HS)PC3</text>
<text x="483.2" y="326.1">20</text>
<text x="753" y="326.1">25</text>
<text x="770.3" y="329.8">D7</text>
<text x="753" y="333.4">26</text>
<text x="46.4" y="337">4</text>
<text x="275.6" y="340.7">14</text>
<text x="483.2" y="340.7">19</text>
<text x="753" y="340.7">27</text>
<text x="770.3" y="337">IREF</text>
<text x="46.4" y="344.3">3</text>
<text x="293" y="344.3">PB2/AIN2[TIM1_CH3N]</text>
<text x="416.6" y="344.3">TIM1_CH2/(HS)PC2</text>
<text x="753" y="348">28</text>
<text x="770.3" y="344.3">VCOMH</text>
<text x="46.4" y="351.6">2</text>
<text x="770.3" y="351.6">VCC</text>
<text x="46.4" y="358.9">1</text>
<text x="293" y="358.9">PB1/AIN1[TIM1_CH2N]</text>
<text x="382.1" y="358.9">UART1_CK/TIM1_CH1/(HS)PC1</text>
<text x="483.2" y="355.2">18</text>
<text x="753" y="355.2">29</text>
<text x="770.3" y="358.9">VLSS</text>
<text x="753" y="362.5">30</text>
<text x="275.6" y="369.8">16</text>
<text x="483.2" y="369.8">17</text>
<text x="770.3" y="366.2">NC(VSS)</text>
<text x="293" y="373.4">PB0/AIN0[TIM1_CH1N]</text>
<text x="423" y="373.4">SPI_NSS/(HS)PE5</text>
<text x="96.6" y="424.4">1</text>
<text x="147.9" y="424.4">5</text>
<text x="110.8" y="428.1">Vin Vout</text>
<text x="96.6" y="446.3">2</text>
<text x="110.8" y="449.9">GND</text>
<text x="716.1" y="460.8">2</text>
<text x="730.2" y="464.5">P</text>
<text x="110.8" y="471.8">EN</text>
<text x="124.4" y="471.8">BYP</text>
<text x="147.9" y="468.1">4</text>
<text x="572.1" y="486.3">Title</text>
<text x="572.1" y="508.2">Size</text>
<text x="608.5" y="508.2">Number</text>
<text x="754.3" y="508.2">Revision</text>
<text x="575.7" y="519.1">A4</text>
<text x="572.1" y="530">Date:</text>
<text x="604.9" y="530">2018/7/7</text>
<text x="717.8" y="530">Sheet</text>
<text x="738.4" y="530">of</text>
<text x="572.1" y="537.3">File:</text>
<text x="604.9" y="537.3">E:\Hardware design\..\TX.SchDoc</text>
<text x="717.8" y="537.3">Drawn By:</text>
</g>
<g font-size="6.4" fill="#000080">
<text x="534.2" y="30.5">LED1</text>
<text x="742.6" y="39.2">C1</text>
<text x="32.8" y="42.1">USB</text>
<text x="152.3" y="45.8">R2</text>
<text x="290.8" y="45.8">R3</text>
<text x="302.4" y="45.8">1K</text>
<text x="152.3" y="59.6">1.2K</text>
<text x="534.2" y="59.6">LED2</text>
<text x="742.6" y="59.6">100uF</text>
<text x="760.3" y="59.6">(107) ±10% 6.3V</text>
<text x="86.7" y="63.2">C2</text>
<text x="291.5" y="60.3">R4</text>
<text x="302.4" y="60.3">1K</text>
<text x="448.2" y="60.3">R1</text>
<text x="459.1" y="60.3">1K</text>
<text x="494.1" y="63.2">Q1</text>
<text x="768.9" y="64">U1</text>
<text x="86.7" y="70.5">10uF</text>
<text x="494.1" y="70.5">SS8050 Y1</text>
<text x="32.8" y="93.8">USB</text>
<text x="290.8" y="92.4">C3</text>
<text x="196.8" y="100.4">U2</text>
<text x="290.8" y="99.6">10uF</text>
<text x="494.8" y="99.6">R5</text>
<text x="494.8" y="106.9">22Ω</text>
<text x="768.9" y="129.5">NRF24L01</text>
<text x="29.2" y="133.1">BATTERY1</text>
<text x="287.9" y="144.1">U3</text>
<text x="696.7" y="148.4">C4</text>
<text x="765.2" y="147.7">OLED1</text>
<text x="685.1" y="162.3">1uf</text>
<text x="685.1" y="173.2">1uf</text>
<text x="696.7" y="170.3">C5</text>
<text x="244.9" y="203">C6</text>
<text x="47.4" y="206">100K</text>
<text x="710.6" y="213.2">4.7K VCC3.3</text>
<text x="47.4" y="219.8">R8</text>
<text x="717.8" y="220.5">R6</text>
<text x="244.9" y="223.4">10UF</text>
<text x="717.8" y="227.8">R74.7K</text>
<text x="47.4" y="242.4">100K</text>
<text x="47.4" y="256.2">R9</text>
<text x="75.8" y="254">C7</text>
<text x="75.8" y="261.3">104</text>
<text x="160.3" y="293.3">R19</text>
<text x="174.9" y="293.3">1K</text>
<text x="228.8" y="308.6">R16</text>
<text x="545.9" y="308.6">R10</text>
<text x="160.3" y="322.5">R18</text>
<text x="174.9" y="322.5">10K</text>
<text x="228.8" y="322.5">1K</text>
<text x="545.9" y="323.2">R12</text>
<text x="561.2" y="318.8">220Ω</text>
<text x="32.8" y="326.1">SWD1</text>
<text x="557.5" y="333.4">220Ω</text>
<text x="545.9" y="337.8">R13</text>
<text x="218.6" y="351.6">R20</text>
<text x="233.2" y="351.6">1K</text>
<text x="545.9" y="351.6">220Ω</text>
<text x="688" y="354.5">R11</text>
<text x="688" y="361.8">910K</text>
<text x="713.5" y="363.3">C8</text>
<text x="739" y="363.3">C9</text>
<text x="713.5" y="370.5">1uf</text>
<text x="739" y="370.5">1uf</text>
<text x="765.2" y="373.4">OLED12864</text>
<text x="287.9" y="384.4">STM8S105KXT6C</text>
<text x="90.4" y="403.5">1N4148WS T4</text>
<text x="51.7" y="409.1">D1</text>
<text x="84.5" y="409.1">D2</text>
<text x="105.7" y="417.1">U4</text>
<text x="724.4" y="435.3">U5</text>
<text x="247.8" y="449.9">10K</text>
<text x="298.1" y="450.6">C10</text>
<text x="319.9" y="450.6">C11</text>
<text x="341.8" y="450.6">C12</text>
<text x="363.7" y="450.6">C13</text>
<text x="157.4" y="461.6">C14</text>
<text x="298.1" y="457.9">104</text>
<text x="319.9" y="457.9">104</text>
<text x="341.8" y="457.9">104</text>
<text x="363.7" y="457.9">104</text>
<text x="530.6" y="460.1">R14</text>
<text x="247.8" y="463.7">R15</text>
<text x="530.6" y="467.4">RPot</text>
<text x="724.4" y="473.2">LED_RGB</text>
<text x="516.7" y="476.1">C15</text>
<text x="530.6" y="474.7">1K</text>
<text x="29.2" y="482.7">C16</text>
<text x="50.3" y="483.4">C17</text>
<text x="105.7" y="482.7">SPX3819</text>
<text x="157.4" y="481.9">104</text>
<text x="516.7" y="483.4">104</text>
<text x="25.5" y="490">10uF</text>
<text x="50.3" y="490.7">104</text>
<text x="106.4" y="496.5">D3</text>
<text x="116.6" y="497.2">1N4148WS T4</text>
<text x="250.7" y="501.6">C18</text>
<text x="250.7" y="508.9">10UF</text>
<text x="64.9" y="521.3">K1</text>
<text x="389.2" y="528.6">K2</text>
</g>
<g font-size="6.4" fill="#009cca">
<text x="278.8" y="151.3">1</text>
<text x="293" y="155">NRST</text>
</g>
<g font-size="6.4" fill="#c5008e">
<text x="278.8" y="165.9">2</text>
<text x="294.4" y="169.6">OSCIN/PA1</text>
<text x="278.8" y="180.5">3</text>
<text x="293" y="184.1">OSCOUT/PA2</text>
</g>
<g font-size="6.4" fill="#ee0e22">
<text x="278.8" y="195">4</text>
<text x="293" y="198.7">VSS</text>
<text x="278.8" y="209.6">5</text>
<text x="293" y="213.2">VCAP</text>
<text x="278.8" y="224.2">6</text>
<text x="293" y="227.8">VDD</text>
<text x="278.8" y="238.7">7</text>
<text x="293" y="242.4">VDDio</text>
<text x="278.8" y="267.9">9</text>
<text x="293" y="271.5">VDDA</text>
<text x="275.6" y="282.4">10</text>
<text x="293" y="286.1">VSSA</text>
</g>
<text font-size="6.4" fill="#00f" x="730.2" y="448.5">B</text>
<g font-size="6.4" fill="#0f0">
<text x="764.2" y="448.5">G</text>
<text x="779.8" y="444.8">4</text>
</g>
<g font-size="6.4" fill="#f00">
<text x="779.8" y="460.8">1</text>
<text x="764.6" y="464.5">R</text>
</g>
<g font-size="6.3" fill="#000080">
<text x="67.4" y="426" transform="rotate(-90 67.4 426)">1N4148WS T4</text>
<text x="30.9" y="429.6" transform="rotate(-90 30.9 429.6)">1N4148WS T4</text>
</g>
</svg>
